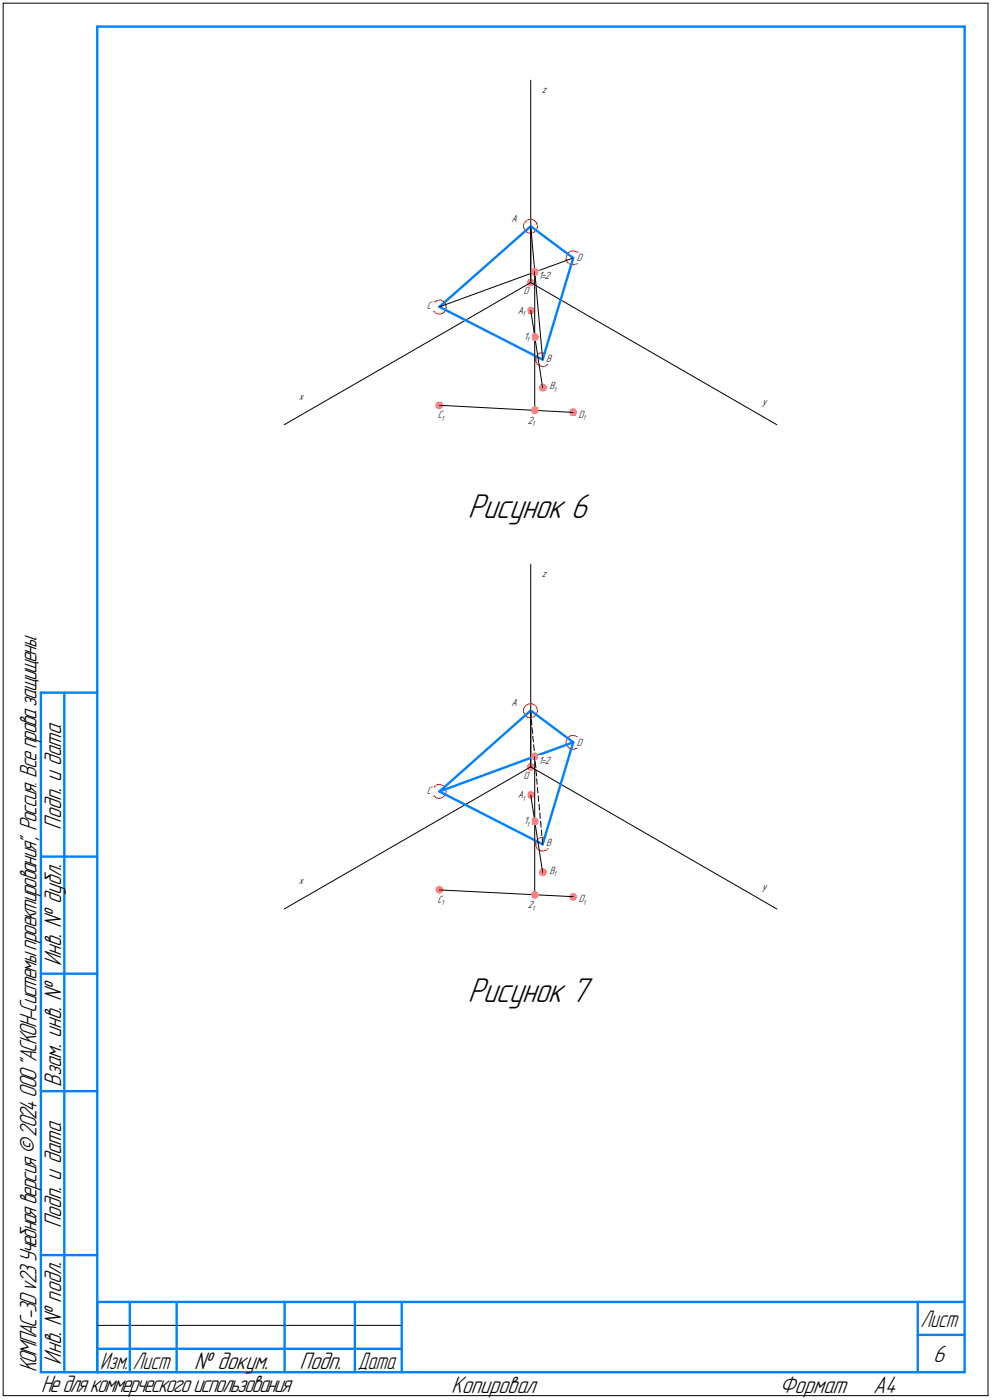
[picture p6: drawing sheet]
<svg xmlns="http://www.w3.org/2000/svg" width="212mm" height="299mm" viewBox="0 0 212 299" stroke-linecap="round" stroke-linejoin="round" font-family="sans-serif">
<g fill="none" stroke="#000" stroke-width=".21">
<path d="M.7 .7h210zM.7 .7v297zM113.2 17.1v43.2zM210.7 .7v297zM113.2 48.3v12zM113.2 48.3l2.5 28.4zM114 58v29.5zM93.7 65.4l28.6-10.4zM113.2 60.3l52.5 30.3zM113.2 66.2l2.5 16.5zM60.6 90.6l52.6-30.3zM93.7 86.4l28.6 1.6z"/>
<path d="M113.2 120.4v43.2zM113.2 151.6v12zM113.2 151.6l.1 1.2zM113.3 153.4l.2 1.2zM113.5 155.2l.1 1.3zM113.6 157.1l.2 1.1zM113.8 158.8l.2 1.3zM113.2 163.6l52.5 30.3zM113.2 169.6l2.5 16.5zM114 160.7l.1 1.2zM114 161.4v29.4zM114.1 162.5l.2 1.2z"/>
<path d="M114.3 164.3l.2 1.2zM114.5 166.1l.1 1.2zM114.6 168l.1 1.2zM114.8 169.8l.1 1.1zM115 171.5l.1 1.3zM115.1 173.4l.1 1.2zM115.3 175.2l.1 1.2zM115.5 177l.1 1.2zM115.7 178.8v1.3zM60.6 193.9l52.6-30.3zM93.7 189.8l28.6 1.5zM.7 297.7h210z"/>
<path d="M20.7 282.7h65z"/>
</g>
<g fill="none" stroke="#0080ff" stroke-width=".51">
<path d="M20.7 5.7h185zM20.7 5.7v287zM205.7 5.7v287zM113.2 48.3l9.1 6.7zM122.3 55l-6.6 21.7zM93.7 65.4l22 11.3zM93.7 65.4l19.5-17.1zM8.7 147.7v145zM8.7 147.7h12zM13.7 147.7v145zM113.2 151.6l9.1 6.7zM122.3 158.3l-6.6 21.8z"/>
<path d="M93.7 168.8l22 11.3zM93.7 168.8l19.5-17.2zM93.7 168.8l28.6-10.5zM8.7 182.7h12zM8.7 207.7h12zM8.7 232.7h12zM8.7 267.7h12zM20.7 277.7h185zM20.7 277.7v15zM27.7 277.7v15zM37.7 277.7v15zM60.7 277.7v15z"/>
<path d="M75.7 277.7v15zM85.7 277.7v15zM195.7 277.7v15zM8.7 292.7h12zM20.7 292.7h185zM20.7 287.7h7zM27.7 287.7h10zM37.7 287.7h23zM60.7 287.7h15zM75.7 287.7h10zM195.7 284.7h10z"/>
</g>
<g fill="#ff8080" stroke="#ff8080" stroke-width=".21">
<path d="M113 59.5h.4zM112.9 59.6h.6zM112.6 59.7h1.1zM112.6 59.8h1.2zM112.6 59.9h1.2zM112.5 59.9h1.4zM112.5 60h1.4zM112.4 60.1h1.6zM112.4 60.2h1.6zM112.4 60.3h1.6zM112.4 60.4h1.6zM112.4 60.5h1.5zM112.5 60.5h1.4zM112.5 60.6h1.3zM112.6 60.7h1.2zM112.6 60.8h1.1zM112.9 60.9h.6zM113 61h.4z"/>
<path d="M113 65.5h.4zM112.9 65.6h.6zM112.6 65.7h1.1zM112.6 65.8h1.2zM112.5 65.9h1.3zM112.5 66h1.4zM112.4 66h1.5zM112.4 66.1h1.6zM112.4 66.2h1.6zM112.4 66.3h1.6zM112.4 66.4h1.6zM112.5 66.5h1.4zM112.5 66.5h1.4zM112.6 66.6h1.2zM112.6 66.7h1.2zM112.6 66.8h1.1zM112.9 66.9h.6zM113 67h.4z"/>
<path d="M115.6 82h.4zM115.4 82h.8zM115.1 82.1h1.2zM115.1 82.2h1.3zM115.1 82.3h1.3zM115.1 82.4h1.4zM115.1 82.5h1.4zM115.1 82.5h1.5zM115.1 82.6h1.5zM115 82.7h1.6zM115.1 82.8h1.5zM115.1 82.9h1.5zM115.1 83h1.4zM115.1 83.1h1.4zM115.1 83.1h1.3zM115.1 83.2h1.3zM115.1 83.3h1.2zM115.5 83.4h.6z"/>
<path d="M93.5 85.8h.5zM93.1 85.9h1.1zM93.1 85.9h1.2zM93.1 86h1.2zM93 86.1h1.4zM93 86.2h1.4zM93 86.3h1.5zM93 86.4h1.5zM92.9 86.4h1.6zM93 86.5h1.5zM93 86.6h1.5zM93 86.7h1.4zM93 86.8h1.4zM93.1 86.9h1.2zM93.1 87h1.2zM93.1 87h1.1zM93.4 87.1h.7zM93.6 87.2h.3z"/>
<path d="M122.1 87.2h.3zM121.9 87.3h.7zM121.7 87.4h1.1zM121.7 87.5h1.2zM121.7 87.5h1.2zM121.6 87.6h1.3zM121.6 87.7h1.3zM121.5 87.8h1.5zM121.5 87.9h1.5zM121.4 88h1.6zM121.5 88.1h1.5zM121.5 88.1h1.5zM121.6 88.2h1.3zM121.6 88.3h1.3zM121.7 88.4h1.2zM121.7 88.5h1.2zM121.7 88.6h1.1zM122 88.6h.5z"/>
<path d="M113.8 57.3h.6zM113.5 57.4h1.1zM113.5 57.5h1.2zM113.5 57.6h1.2zM113.5 57.7h1.2zM113.4 57.7h1.4zM113.4 57.8h1.4zM113.4 57.9h1.4zM113.3 58h1.5zM113.4 58.1h1.4zM113.4 58.2h1.4zM113.4 58.3h1.4zM113.5 58.3h1.2zM113.5 58.4h1.2zM113.5 58.5h1.2zM113.5 58.6h1.1zM113.7 58.7h.8zM113.9 58.8h.4z"/>
<path d="M113.8 71.2h.6zM113.5 71.3h1.1zM113.5 71.4h1.2zM113.5 71.5h1.2zM113.5 71.5h1.2zM113.4 71.6h1.4zM113.4 71.7h1.4zM113.4 71.8h1.4zM113.3 71.9h1.5zM113.4 72h1.4zM113.4 72.1h1.4zM113.4 72.1h1.4zM113.5 72.2h1.2zM113.5 72.3h1.2zM113.5 72.4h1.2zM113.5 72.5h1.1zM113.8 72.6h.6z"/>
<path d="M113.9 86.8h.4zM113.7 86.9h.8zM113.5 87h1.1zM113.5 87h1.2zM113.5 87.1h1.2zM113.5 87.2h1.2zM113.4 87.3h1.4zM113.4 87.4h1.4zM113.4 87.5h1.4zM113.3 87.5h1.5zM113.4 87.6h1.4zM113.4 87.7h1.4zM113.4 87.8h1.3zM113.5 87.9h1.2zM113.5 88h1.2zM113.5 88.1h1.1zM113.7 88.1h.8zM113.9 88.2h.4z"/>
<path d="M112.9 162.9h.6zM112.6 163h1.1zM112.6 163.1h1.2zM112.6 163.2h1.2zM112.5 163.2h1.4zM112.5 163.3h1.4zM112.4 163.4h1.6zM112.4 163.5h1.6zM112.4 163.6h1.6zM112.4 163.7h1.6zM112.4 163.7h1.6zM112.5 163.8h1.4zM112.5 163.9h1.4zM112.6 164h1.2zM112.6 164.1h1.2zM112.6 164.2h1.1zM112.9 164.3h.6z"/>
<path d="M113 168.8h.4zM112.9 168.9h.6zM112.6 169h1.1zM112.6 169.1h1.2zM112.6 169.2h1.2zM112.5 169.2h1.4zM112.5 169.3h1.4zM112.4 169.4h1.6zM112.4 169.5h1.6zM112.4 169.6h1.6zM112.4 169.7h1.6zM112.4 169.8h1.5zM112.5 169.8h1.4zM112.5 169.9h1.3zM112.6 170h1.2zM112.6 170.1h1.1zM112.9 170.2h.6zM113 170.3h.4z"/>
<path d="M115.6 185.3h.4zM115.4 185.4h.8zM115.1 185.5h1.2zM115.1 185.6h1.3zM115.1 185.7h1.3zM115.1 185.8h1.4zM115.1 185.8h1.4zM115.1 185.9h1.5zM115.1 186h1.5zM115 186.1h1.6zM115.1 186.2h1.5zM115.1 186.3h1.4zM115.1 186.4h1.4zM115.1 186.4h1.3zM115.1 186.5h1.3zM115.1 186.6h1.2zM115.4 186.7h.8zM115.6 186.8h.4z"/>
<path d="M93.6 189.1h.3zM93.4 189.1h.7zM93.1 189.2h1.1zM93.1 189.3h1.2zM93.1 189.4h1.2zM93 189.5h1.4zM93 189.6h1.4zM93 189.7h1.5zM93 189.7h1.5zM92.9 189.8h1.6zM93 189.9h1.5zM93 190h1.4zM93 190.1h1.4zM93 190.2h1.3zM93.1 190.2h1.2zM93.1 190.3h1.1zM93.4 190.4h.7zM93.6 190.5h.3z"/>
<path d="M122.1 190.6h.3zM121.9 190.7h.7zM121.7 190.8h1.1zM121.7 190.8h1.2zM121.6 190.9h1.3zM121.6 191h1.3zM121.5 191.1h1.4zM121.5 191.2h1.5zM121.4 191.3h1.6zM121.5 191.3h1.5zM121.5 191.4h1.5zM121.6 191.5h1.3zM121.6 191.6h1.3zM121.7 191.7h1.2zM121.7 191.8h1.2zM121.7 191.9h1.1zM121.9 191.9h.7zM122.1 192h.3z"/>
<path d="M113.9 160.6h.4zM113.7 160.7h.8zM113.5 160.8h1.1zM113.5 160.9h1.2zM113.5 161h1.2zM113.5 161h1.2zM113.4 161.1h1.4zM113.4 161.2h1.4zM113.4 161.3h1.4zM113.3 161.4h1.5zM113.4 161.5h1.4zM113.4 161.5h1.4zM113.4 161.6h1.3zM113.5 161.7h1.2zM113.5 161.8h1.2zM113.5 161.9h1.1zM113.7 162h.8zM113.9 162.1h.4z"/>
<path d="M113.9 174.5h.4zM113.7 174.6h.8zM113.5 174.7h1.1zM113.5 174.8h1.2zM113.5 174.8h1.2zM113.5 174.9h1.2zM113.4 175h1.4zM113.4 175.1h1.4zM113.4 175.2h1.4zM113.3 175.3h1.5zM113.4 175.3h1.4zM113.4 175.4h1.4zM113.4 175.5h1.3zM113.5 175.6h1.2zM113.5 175.7h1.2zM113.5 175.8h1.1zM113.7 175.9h.8zM113.9 175.9h.4z"/>
<path d="M113.9 190.2h.4zM113.7 190.2h.8zM113.5 190.3h1.1zM113.5 190.4h1.2zM113.5 190.5h1.2zM113.4 190.6h1.3zM113.4 190.7h1.4zM113.4 190.8h1.4zM113.3 190.8h1.5zM113.4 190.9h1.4zM113.4 191h1.4zM113.4 191.1h1.4zM113.5 191.2h1.2zM113.5 191.3h1.2zM113.5 191.3h1.2zM113.5 191.4h1.1zM113.7 191.5h.8zM113.9 191.6h.4z"/>
</g>
<g fill="none" stroke="#f00" stroke-width=".21">
<path d="M111.7 47.8v.7zM111.7 48.5l.3 .7zM112 49.2l.5 .4zM112.1 47.2l.6-.4zM112.1 47.2l-.4 .6zM112.5 49.6l.7 .2zM112.7 46.8l.7-.1zM113.2 49.8l.7-.3zM113.4 46.7l.6 .4zM113.9 49.5l.5-.5zM114 47.1l.5 .5zM114.5 47.6l.1 .7z"/>
<path d="M114.6 48.4l-.2 .6zM114.6 48.3v.1zM120.7 55.3l.4 .7zM120.8 54.6l-.1 .7zM121.1 56l.5 .4zM121.2 53.9l.6-.3zM121.2 53.9l-.4 .7zM121.6 56.4l.7 .1zM121.8 53.6l.6-.1zM122.3 56.5l.7-.2zM122.4 53.5l.7 .3zM123 56.3l.5-.5z"/>
<path d="M123.1 53.8l.5 .5zM123.6 54.3l.1 .7zM123.7 55.1l-.2 .7zM123.7 55.1h.1M92.2 65.8l.3 .6zM92.3 65l-.1 .8zM92.5 66.4l.5 .5zM92.6 64.4l.6-.3zM92.6 64.4l-.3 .6zM93 66.9l.8 .1zM93.2 64.1l.7-.1zM93.8 67l.7-.2z"/>
<path d="M93.9 64l.7 .3zM94.5 66.8l.5-.5zM94.6 64.3l.4 .5zM95 64.8l.2 .6zM95.2 65.6l-.2 .7zM95.2 65.4v.2zM114.3 76.3v.7zM114.3 77l.3 .6zM114.6 77.6l.5 .5zM114.6 75.7l.6-.4zM114.6 75.7l-.3 .6zM115.1 78.1l.7 .1z"/>
<path d="M115.2 75.3h.8zM115.8 78.2l.7-.2zM116 75.3l.6 .2zM116.5 78l.5-.4zM116.6 75.5l.5 .5zM117.1 76l.2 .7zM117.3 76.9l-.3 .7zM117.3 76.7v.2zM111.7 151.1v.8zM111.7 151.9l.3 .6zM112 152.5l.5 .5zM112.1 150.5l.6-.3z"/>
<path d="M112.1 150.5l-.4 .6zM112.5 153l.7 .1zM112.7 150.2l.7-.1zM113.2 153.1l.7-.2zM113.4 150.1l.6 .3zM113.9 152.9l.5-.5zM114 150.4l.5 .5zM114.5 150.9l.1 .7zM114.6 151.7l-.2 .7zM114.6 151.6v.1zM120.7 158.6l.4 .7zM120.8 157.9l-.1 .7z"/>
<path d="M121.1 159.3l.5 .4zM121.2 157.3l.6-.4zM121.2 157.3l-.4 .6zM121.6 159.7l.7 .2zM121.8 156.9h.6zM122.3 159.9l.7-.3zM122.4 156.9l.7 .2zM123 159.6l.5-.4zM123.1 157.1l.5 .5zM123.6 157.6l.2 .7zM123.7 158.5l-.2 .7zM123.8 158.3l-.1 .2z"/>
<path d="M92.2 169.1l.3 .7zM92.3 168.4l-.1 .7zM92.5 169.8l.5 .4zM92.6 167.8l.6-.4zM92.6 167.8l-.3 .6zM93 170.2l.7 .1zM93.2 167.4l.7-.1zM93.7 170.3l.7-.2zM93.9 167.3l.7 .3zM94.4 170.1l.5-.5zM94.6 167.6l.4 .5zM95 168.1l.2 .7z"/>
<path d="M95.2 169l-.3 .6zM95.2 168.8v.2zM114.3 179.7v.6zM114.6 179.1l.6-.5zM114.6 179.1l-.3 .6zM115.2 178.6h.8zM116 178.6l.6 .2zM116.6 178.8l.5 .6zM117.1 179.4l.2 .7zM114.3 180.3l.3 .7zM114.6 181l.5 .4zM115.1 181.4l.7 .1z"/>
<path d="M115.8 181.5l.7-.1zM116.5 181.4l.5-.6zM117.3 180.2l-.3 .6zM117.3 180.2h.1"/>
</g>
<g fill="#fff" stroke="#fff" stroke-width=".21">
<path d="M63.8 83.6h1.3zM63.8 83.7h1.3zM63.8 83.7h1.3zM63.8 83.8h1.3zM63.8 83.9h1.3zM63.8 84h1.3zM63.8 84.1h1.3zM63.8 84.2h1.3zM63.8 84.2h1.3zM63.8 84.3h1.3zM63.8 84.4h1.3zM63.8 84.5h1.3zM63.8 84.6h1.3zM63.8 84.7h1.3zM63.8 84.8h1.3zM63.8 84.8h1.3zM63.8 84.9h1.3zM63.8 85h1.3zM63.8 85.1h1.3zM63.8 85.2h1.3zM63.8 85.3h1.3zM63.8 85.3h1.3zM63.8 85.4h1.3zM63.8 85.5h1.3zM63.8 85.6h1.3z"/>
<path d="M115.6 18h1.3zM115.6 18.1h1.3zM115.6 18.2h1.3zM115.6 18.3h1.3zM115.6 18.4h1.3zM115.6 18.5h1.3zM115.6 18.5h1.3zM115.6 18.6h1.3zM115.6 18.7h1.3zM115.6 18.8h1.3zM115.6 18.9h1.3zM115.6 19h1.3zM115.6 19h1.3zM115.6 19.1h1.3zM115.6 19.2h1.3zM115.6 19.3h1.3zM115.6 19.4h1.3zM115.6 19.5h1.3zM115.6 19.6h1.3zM115.6 19.6h1.3zM115.6 19.7h1.3zM115.6 19.8h1.3zM115.6 19.9h1.3zM115.6 20h1.3zM115.6 20.1h1.3zM115.6 20.2h1.3z"/>
<path d="M162.6 84.8h1.7zM162.6 84.8h1.7zM162.6 84.9h1.7zM162.6 85h1.7zM162.6 85.1h1.7zM162.6 85.2h1.7zM162.6 85.3h1.7zM162.6 85.3h1.7zM162.6 85.4h1.7zM162.6 85.5h1.7zM162.6 85.6h1.7zM162.6 85.7h1.7zM162.6 85.8h1.7zM162.6 85.9h1.7zM162.6 85.9h1.7zM162.6 86h1.7zM162.6 86.1h1.7zM162.6 86.2h1.7zM162.6 86.3h1.7zM162.6 86.4h1.7zM162.6 86.4h1.7zM162.6 86.5h1.7zM162.6 86.6h1.7zM162.6 86.7h1.7zM162.6 86.8h1.7zM162.6 86.9h1.7z"/>
<path d="M110.4 65.2h2zM110.4 65.3h2zM110.4 65.4h2zM110.4 65.4h2zM110.4 65.5h2zM110.4 65.6h2zM110.4 65.7h2zM110.4 65.8h2zM110.4 65.9h2zM110.4 66h2zM110.4 66h2zM110.4 66.1h2zM110.4 66.2h2zM110.4 66.3h2zM110.4 66.4h2zM110.4 66.5h2zM110.4 66.5h2zM110.4 66.6h2zM110.4 66.7h2zM110.4 66.8h2zM110.4 66.9h2zM110.4 67h2zM110.4 67.1h2zM110.4 67.1h2zM110.4 67.2h2zM110.4 67.3h2zM110.4 67.4h2zM110.4 67.5h2zM110.4 67.6h2zM110.4 67.6h2z"/>
<path d="M109.1 45.6h2.1zM109.1 45.7h2.1zM109.1 45.8h2.1zM109.1 45.9h2.1zM109.1 46h2.1zM109.1 46.1h2.1zM109.1 46.1h2.1zM109.1 46.2h2.1zM109.1 46.3h2.1zM109.1 46.4h2.1zM109.1 46.5h2.1zM109.1 46.6h2.1zM109.1 46.7h2.1zM109.1 46.7h2.1zM109.1 46.8h2.1zM109.1 46.9h2.1zM109.1 47h2.1zM109.1 47.1h2.1zM109.1 47.2h2.1zM109.1 47.2h2.1zM109.1 47.3h2.1zM109.1 47.4h2.1zM109.1 47.5h2.1zM109.1 47.6h2.1zM109.1 47.7h2.1z"/>
<path d="M117.2 81.4h1.9zM117.2 81.4h1.9zM117.2 81.5h1.9zM117.2 81.6h1.9zM117.2 81.7h1.9zM117.2 81.8h1.9zM117.2 81.9h1.9zM117.2 82h1.9zM117.2 82h1.9zM117.2 82.1h1.9zM117.2 82.2h1.9zM117.2 82.3h1.9zM117.2 82.4h1.9zM117.2 82.5h1.9zM117.2 82.5h1.9zM117.2 82.6h1.9zM117.2 82.7h1.9zM117.2 82.8h1.9zM117.2 82.9h1.9zM117.2 83h1.9zM117.2 83.1h1.9zM117.2 83.1h1.9zM117.2 83.2h1.9zM117.2 83.3h1.9zM117.2 83.4h1.9zM117.2 83.5h1.9zM117.2 83.6h1.9zM117.2 83.7h1.9zM117.2 83.7h1.9zM117.2 83.8h1.9z"/>
<path d="M116.5 75.4h1.5zM116.5 75.5h1.5zM116.5 75.6h1.5zM116.5 75.7h1.5zM116.5 75.8h1.5zM116.5 75.9h1.5zM116.5 75.9h1.5zM116.5 76h1.5zM116.5 76.1h1.5zM116.5 76.2h1.5zM116.5 76.3h1.5zM116.5 76.4h1.5zM116.5 76.5h1.5zM116.5 76.5h1.5zM116.5 76.6h1.5zM116.5 76.7h1.5zM116.5 76.8h1.5zM116.5 76.9h1.5zM116.5 77h1.5zM116.5 77h1.5zM116.5 77.1h1.5zM116.5 77.2h1.5zM116.5 77.3h1.5zM116.5 77.4h1.5zM116.5 77.5h1.5zM116.5 77.6h1.5z"/>
<path d="M93.4 87.5h1.8zM93.4 87.6h1.8zM93.4 87.7h1.8zM93.4 87.8h1.8zM93.4 87.9h1.8zM93.4 88h1.8zM93.4 88.1h1.8zM93.4 88.1h1.8zM93.4 88.2h1.8zM93.4 88.3h1.8zM93.4 88.4h1.8zM93.4 88.5h1.8zM93.4 88.6h1.8zM93.4 88.6h1.8zM93.4 88.7h1.8zM93.4 88.8h1.8zM93.4 88.9h1.8zM93.4 89h1.8zM93.4 89.1h1.8zM93.4 89.2h1.8zM93.4 89.2h1.8zM93.4 89.3h1.8zM93.4 89.4h1.8zM93.4 89.5h1.8zM93.4 89.6h1.8zM93.4 89.7h1.8zM93.4 89.7h1.8zM93.4 89.8h1.8zM93.4 89.9h1.8z"/>
<path d="M91 64.3h1.5zM91 64.4h1.5zM91 64.5h1.5zM91 64.6h1.5zM91 64.7h1.5zM91 64.8h1.5zM91 64.9h1.5zM91 64.9h1.5zM91 65h1.5zM91 65.1h1.5zM91 65.2h1.5zM91 65.3h1.5zM91 65.4h1.5zM91 65.4h1.5zM91 65.5h1.5zM91 65.6h1.5zM91 65.7h1.5zM91 65.8h1.5zM91 65.9h1.5zM91 66h1.5zM91 66h1.5zM91 66.1h1.5zM91 66.2h1.5zM91 66.3h1.5zM91 66.4h1.5z"/>
<path d="M123.4 87.4h2zM123.4 87.5h2zM123.4 87.5h2zM123.4 87.6h2zM123.4 87.7h2zM123.4 87.8h2zM123.4 87.9h2zM123.4 88h2zM123.4 88.1h2zM123.4 88.1h2zM123.4 88.2h2zM123.4 88.3h2zM123.4 88.4h2zM123.4 88.5h2zM123.4 88.6h2zM123.4 88.6h2zM123.4 88.7h2zM123.4 88.8h2zM123.4 88.9h2zM123.4 89h2zM123.4 89.1h2zM123.4 89.2h2zM123.4 89.2h2zM123.4 89.3h2zM123.4 89.4h2zM123.4 89.5h2zM123.4 89.6h2zM123.4 89.7h2zM123.4 89.7h2zM123.4 89.8h2z"/>
<path d="M123 54h1.5zM123 54.1h1.5zM123 54.2h1.5zM123 54.3h1.5zM123 54.4h1.5zM123 54.4h1.5zM123 54.5h1.5zM123 54.6h1.5zM123 54.7h1.5zM123 54.8h1.5zM123 54.9h1.5zM123 54.9h1.5zM123 55h1.5zM123 55.1h1.5zM123 55.2h1.5zM123 55.3h1.5zM123 55.4h1.5zM123 55.5h1.5zM123 55.5h1.5zM123 55.6h1.5zM123 55.7h1.5zM123 55.8h1.5zM123 55.9h1.5zM123 56h1.5zM123 56h1.5z"/>
<path d="M114.9 57.8h2.9zM114.9 57.9h2.9zM114.9 58h2.9zM114.9 58.1h2.9zM114.9 58.2h2.9zM114.9 58.3h2.9zM114.9 58.3h2.9zM114.9 58.4h2.9zM114.9 58.5h2.9zM114.9 58.6h2.9zM114.9 58.7h2.9zM114.9 58.8h2.9zM114.9 58.8h2.9zM114.9 58.9h2.9zM114.9 59h2.9zM114.9 59.1h2.9zM114.9 59.2h2.9zM114.9 59.3h2.9zM114.9 59.4h2.9zM114.9 59.4h2.9zM114.9 59.5h2.9zM114.9 59.6h2.9zM114.9 59.7h2.9zM114.9 59.8h2.9zM114.9 59.9h2.9zM114.9 59.9h2.9z"/>
<path d="M111.8 70.8h1.6zM111.8 70.9h1.6zM111.8 71h1.6zM111.8 71h1.6zM111.8 71.1h1.6zM111.8 71.2h1.6zM111.8 71.3h1.6zM111.8 71.4h1.6zM111.8 71.5h1.6zM111.8 71.5h1.6zM111.8 71.6h1.6zM111.8 71.7h1.6zM111.8 71.8h1.6zM111.8 71.9h1.6zM111.8 72h1.6zM111.8 72.1h1.6zM111.8 72.1h1.6zM111.8 72.2h1.6zM111.8 72.3h1.6zM111.8 72.4h1.6zM111.8 72.5h1.6zM111.8 72.6h1.6zM111.8 72.6h1.6zM111.8 72.7h1.6zM111.8 72.8h1.6zM111.8 72.9h1.6zM111.8 73h1.6zM111.8 73.1h1.6zM111.8 73.2h1.6zM111.8 73.2h1.6z"/>
<path d="M112.5 88.7h2zM112.5 88.8h2zM112.5 88.9h2zM112.5 89h2zM112.5 89.1h2zM112.5 89.2h2zM112.5 89.2h2zM112.5 89.3h2zM112.5 89.4h2zM112.5 89.5h2zM112.5 89.6h2zM112.5 89.7h2zM112.5 89.7h2zM112.5 89.8h2zM112.5 89.9h2zM112.5 90h2zM112.5 90.1h2zM112.5 90.2h2zM112.5 90.3h2zM112.5 90.3h2zM112.5 90.4h2zM112.5 90.5h2zM112.5 90.6h2zM112.5 90.7h2zM112.5 90.8h2zM112.5 90.8h2zM112.5 90.9h2zM112.5 91h2zM112.5 91.1h2zM112.5 91.2h2z"/>
<path d="M63.7 186.9h1.4zM63.7 186.9h1.4zM63.7 187h1.4zM63.7 187.1h1.4zM63.7 187.2h1.4zM63.7 187.3h1.4zM63.7 187.4h1.4zM63.7 187.5h1.4zM63.7 187.5h1.4zM63.7 187.6h1.4zM63.7 187.7h1.4zM63.7 187.8h1.4zM63.7 187.9h1.4zM63.7 188h1.4zM63.7 188h1.4zM63.7 188.1h1.4zM63.7 188.2h1.4zM63.7 188.3h1.4zM63.7 188.4h1.4zM63.7 188.5h1.4zM63.7 188.6h1.4zM63.7 188.6h1.4zM63.7 188.7h1.4zM63.7 188.8h1.4zM63.7 188.9h1.4zM63.7 189h1.4z"/>
<path d="M115.6 121.4h1.3zM115.6 121.5h1.3zM115.6 121.6h1.3zM115.6 121.7h1.3zM115.6 121.8h1.3zM115.6 121.8h1.3zM115.6 121.9h1.3zM115.6 122h1.3zM115.6 122.1h1.3zM115.6 122.2h1.3zM115.6 122.3h1.3zM115.6 122.3h1.3zM115.6 122.4h1.3zM115.6 122.5h1.3zM115.6 122.6h1.3zM115.6 122.7h1.3zM115.6 122.8h1.3zM115.6 122.9h1.3zM115.6 122.9h1.3zM115.6 123h1.3zM115.6 123.1h1.3zM115.6 123.2h1.3zM115.6 123.3h1.3zM115.6 123.4h1.3zM115.6 123.4h1.3z"/>
<path d="M162.6 188.1h1.8zM162.6 188.2h1.8zM162.6 188.3h1.8zM162.6 188.4h1.8zM162.6 188.5h1.8zM162.6 188.6h1.8zM162.6 188.6h1.8zM162.6 188.7h1.8zM162.6 188.8h1.8zM162.6 188.9h1.8zM162.6 189h1.8zM162.6 189.1h1.8zM162.6 189.1h1.8zM162.6 189.2h1.8zM162.6 189.3h1.8zM162.6 189.4h1.8zM162.6 189.5h1.8zM162.6 189.6h1.8zM162.6 189.7h1.8zM162.6 189.7h1.8zM162.6 189.8h1.8zM162.6 189.9h1.8zM162.6 190h1.8zM162.6 190.1h1.8zM162.6 190.2h1.8z"/>
<path d="M110.4 168.6h2zM110.4 168.7h2zM110.4 168.7h2zM110.4 168.8h2zM110.4 168.9h2zM110.4 169h2zM110.4 169.1h2zM110.4 169.2h2zM110.4 169.2h2zM110.4 169.3h2zM110.4 169.4h2zM110.4 169.5h2zM110.4 169.6h2zM110.4 169.7h2zM110.4 169.8h2zM110.4 169.8h2zM110.4 169.9h2zM110.4 170h2zM110.4 170.1h2zM110.4 170.2h2zM110.4 170.3h2zM110.4 170.3h2zM110.4 170.4h2zM110.4 170.5h2zM110.4 170.6h2zM110.4 170.7h2zM110.4 170.8h2zM110.4 170.9h2zM110.4 170.9h2z"/>
<path d="M109.1 148.9h2.1zM109.1 149h2.1zM109.1 149.1h2.1zM109.1 149.2h2.1zM109.1 149.3h2.1zM109.1 149.4h2.1zM109.1 149.4h2.1zM109.1 149.5h2.1zM109.1 149.6h2.1zM109.1 149.7h2.1zM109.1 149.8h2.1zM109.1 149.9h2.1zM109.1 149.9h2.1zM109.1 150h2.1zM109.1 150.1h2.1zM109.1 150.2h2.1zM109.1 150.3h2.1zM109.1 150.4h2.1zM109.1 150.5h2.1zM109.1 150.5h2.1zM109.1 150.6h2.1zM109.1 150.7h2.1zM109.1 150.8h2.1zM109.1 150.9h2.1zM109.1 151h2.1zM109.1 151h2.1z"/>
<path d="M117.2 184.7h1.9zM117.2 184.8h1.9zM117.2 184.9h1.9zM117.2 185h1.9zM117.2 185.1h1.9zM117.2 185.2h1.9zM117.2 185.3h1.9zM117.2 185.3h1.9zM117.2 185.4h1.9zM117.2 185.5h1.9zM117.2 185.6h1.9zM117.2 185.7h1.9zM117.2 185.8h1.9zM117.2 185.8h1.9zM117.2 185.9h1.9zM117.2 186h1.9zM117.2 186.1h1.9zM117.2 186.2h1.9zM117.2 186.3h1.9zM117.2 186.4h1.9zM117.2 186.4h1.9zM117.2 186.5h1.9zM117.2 186.6h1.9zM117.2 186.7h1.9zM117.2 186.8h1.9zM117.2 186.9h1.9zM117.2 186.9h1.9zM117.2 187h1.9zM117.2 187.1h1.9zM117.2 187.2h1.9z"/>
<path d="M116.5 178.8h1.5zM116.5 178.9h1.5zM116.5 179h1.5zM116.5 179.1h1.5zM116.5 179.2h1.5zM116.5 179.2h1.5zM116.5 179.3h1.5zM116.5 179.4h1.5zM116.5 179.5h1.5zM116.5 179.6h1.5zM116.5 179.7h1.5zM116.5 179.7h1.5zM116.5 179.8h1.5zM116.5 179.9h1.5zM116.5 180h1.5zM116.5 180.1h1.5zM116.5 180.2h1.5zM116.5 180.3h1.5zM116.5 180.3h1.5zM116.5 180.4h1.5zM116.5 180.5h1.5zM116.5 180.6h1.5zM116.5 180.7h1.5zM116.5 180.8h1.5zM116.5 180.8h1.5z"/>
<path d="M93.3 190.9h1.9zM93.3 191h1.9zM93.3 191.1h1.9zM93.3 191.2h1.9zM93.3 191.3h1.9zM93.3 191.3h1.9zM93.3 191.4h1.9zM93.3 191.5h1.9zM93.3 191.6h1.9zM93.3 191.7h1.9zM93.3 191.8h1.9zM93.3 191.9h1.9zM93.3 191.9h1.9zM93.3 192h1.9zM93.3 192.1h1.9zM93.3 192.2h1.9zM93.3 192.3h1.9zM93.3 192.4h1.9zM93.3 192.4h1.9zM93.3 192.5h1.9zM93.3 192.6h1.9zM93.3 192.7h1.9zM93.3 192.8h1.9zM93.3 192.9h1.9zM93.3 193h1.9zM93.3 193h1.9zM93.3 193.1h1.9zM93.3 193.2h1.9zM93.3 193.3h1.9z"/>
<path d="M91 167.6h1.5zM91 167.7h1.5zM91 167.8h1.5zM91 167.9h1.5zM91 168h1.5zM91 168.1h1.5zM91 168.1h1.5zM91 168.2h1.5zM91 168.3h1.5zM91 168.4h1.5zM91 168.5h1.5zM91 168.6h1.5zM91 168.7h1.5zM91 168.7h1.5zM91 168.8h1.5zM91 168.9h1.5zM91 169h1.5zM91 169.1h1.5zM91 169.2h1.5zM91 169.2h1.5zM91 169.3h1.5zM91 169.4h1.5zM91 169.5h1.5zM91 169.6h1.5zM91 169.7h1.5z"/>
<path d="M123.4 190.8h2zM123.4 190.8h2zM123.4 190.9h2zM123.4 191h2zM123.4 191.1h2zM123.4 191.2h2zM123.4 191.3h2zM123.4 191.3h2zM123.4 191.4h2zM123.4 191.5h2zM123.4 191.6h2zM123.4 191.7h2zM123.4 191.8h2zM123.4 191.9h2zM123.4 191.9h2zM123.4 192h2zM123.4 192.1h2zM123.4 192.2h2zM123.4 192.3h2zM123.4 192.4h2zM123.4 192.4h2zM123.4 192.5h2zM123.4 192.6h2zM123.4 192.7h2zM123.4 192.8h2zM123.4 192.9h2zM123.4 193h2zM123.4 193h2zM123.4 193.1h2zM123.4 193.2h2z"/>
<path d="M123 157.4h1.5zM123 157.5h1.5zM123 157.6h1.5zM123 157.6h1.5zM123 157.7h1.5zM123 157.8h1.5zM123 157.9h1.5zM123 158h1.5zM123 158.1h1.5zM123 158.2h1.5zM123 158.2h1.5zM123 158.3h1.5zM123 158.4h1.5zM123 158.5h1.5zM123 158.6h1.5zM123 158.7h1.5zM123 158.7h1.5zM123 158.8h1.5zM123 158.9h1.5zM123 159h1.5zM123 159.1h1.5zM123 159.2h1.5zM123 159.3h1.5zM123 159.3h1.5zM123 159.4h1.5z"/>
<path d="M114.9 161.2h2.9zM114.9 161.3h2.9zM114.9 161.4h2.9zM114.9 161.5h2.9zM114.9 161.5h2.9zM114.9 161.6h2.9zM114.9 161.7h2.9zM114.9 161.8h2.9zM114.9 161.9h2.9zM114.9 162h2.9zM114.9 162.1h2.9zM114.9 162.1h2.9zM114.9 162.2h2.9zM114.9 162.3h2.9zM114.9 162.4h2.9zM114.9 162.5h2.9zM114.9 162.6h2.9zM114.9 162.6h2.9zM114.9 162.7h2.9zM114.9 162.8h2.9zM114.9 162.9h2.9zM114.9 163h2.9zM114.9 163.1h2.9zM114.9 163.2h2.9zM114.9 163.2h2.9z"/>
<path d="M111.8 174.2h1.6zM111.8 174.2h1.6zM111.8 174.3h1.6zM111.8 174.4h1.6zM111.8 174.5h1.6zM111.8 174.6h1.6zM111.8 174.7h1.6zM111.8 174.8h1.6zM111.8 174.8h1.6zM111.8 174.9h1.6zM111.8 175h1.6zM111.8 175.1h1.6zM111.8 175.2h1.6zM111.8 175.3h1.6zM111.8 175.3h1.6zM111.8 175.4h1.6zM111.8 175.5h1.6zM111.8 175.6h1.6zM111.8 175.7h1.6zM111.8 175.8h1.6zM111.8 175.9h1.6zM111.8 175.9h1.6zM111.8 176h1.6zM111.8 176.1h1.6zM111.8 176.2h1.6zM111.8 176.3h1.6zM111.8 176.4h1.6zM111.8 176.4h1.6zM111.8 176.5h1.6z"/>
<path d="M112.5 192.1h2zM112.5 192.2h2zM112.5 192.3h2zM112.5 192.4h2zM112.5 192.4h2zM112.5 192.5h2zM112.5 192.6h2zM112.5 192.7h2zM112.5 192.8h2zM112.5 192.9h2zM112.5 193h2zM112.5 193h2zM112.5 193.1h2zM112.5 193.2h2zM112.5 193.3h2zM112.5 193.4h2zM112.5 193.5h2zM112.5 193.5h2zM112.5 193.6h2zM112.5 193.7h2zM112.5 193.8h2zM112.5 193.9h2zM112.5 194h2zM112.5 194.1h2zM112.5 194.1h2zM112.5 194.2h2zM112.5 194.3h2zM112.5 194.4h2zM112.5 194.5h2z"/>
</g>
<g font-size="7.8">
<text x="99.8" y="110.5">Рисунок 6</text>
<text x="99.8" y="213.8">Рисунок 7</text>
</g>
<g font-size="5.4">
<text x="13" y="177" transform="rotate(-90 13 177)">Подп. и дата</text>
<text x="13" y="206.1" transform="rotate(-90 13 206.1)">Инв. № дубл.</text>
<text x="13" y="231.8" transform="rotate(-90 13 231.8)">Взам. инв. №</text>
<text x="13" y="262" transform="rotate(-90 13 262)">Подп. и дата</text>
<text x="7.7" y="292.8" transform="rotate(-90 7.7 292.8)">КОМПАС-3Dv23Учебнаяверсия©2024ООО&quot;АСКОН-Системыпроектирования&quot;, Россия. Всеправазащищены.</text>
<text x="13" y="291.1" transform="rotate(-90 13 291.1)">Инв. № подл.</text>
<text x="41.4" y="292">№ докум.</text>
<text x="63.9" y="292">Подп.</text>
<text x="199" y="290.5">6</text>
<text x="8.8" y="297">Недлякоммерческогоиспользования</text>
<text x="96.3" y="297">Копировал</text>
<text x="166.2" y="297">Формат</text>
<text x="186.3" y="297">A4</text>
</g>
<g font-size="5.3">
<text x="196.4" y="283">Лист</text>
<text x="21.4" y="292">Изм.</text>
<text x="28.4" y="292">Лист</text>
<text x="76.4" y="292">Дата</text>
</g>
<g font-size="2.4">
<text x="115.6" y="19.8">z</text>
<text x="109.1" y="47.3">A</text>
<text x="114.9" y="59.5">1=2</text>
<text x="123" y="55.7">D</text>
<text x="91.1" y="66">C</text>
<text x="111.7" y="62.7">О</text>
<text x="110.4" y="66.9">A</text>
<text x="111.7" y="72.5">1</text>
<text x="116.5" y="77.2">B</text>
<text x="117.2" y="83.1">B</text>
<text x="63.7" y="85.2">x</text>
<text x="93.4" y="89.2">C</text>
<text x="123.4" y="89.1">D</text>
<text x="162.6" y="86.4">y</text>
<text x="112.5" y="90.4">2</text>
<text x="115.6" y="123.1">z</text>
<text x="109.1" y="150.6">A</text>
<text x="123" y="159">D</text>
<text x="111.7" y="166.1">О</text>
<text x="114.9" y="162.9">1=2</text>
<text x="91" y="169.3">C</text>
<text x="110.4" y="170.2">A</text>
<text x="111.7" y="175.8">1</text>
<text x="116.5" y="180.5">B</text>
<text x="63.7" y="188.6">x</text>
<text x="117.2" y="186.4">B</text>
<text x="162.6" y="189.8">y</text>
<text x="93.3" y="192.6">C</text>
<text x="112.5" y="193.8">2</text>
<text x="123.4" y="192.4">D</text>
</g>
<g font-size="1.6">
<text x="111.4" y="67.4">1</text>
<text x="112.3" y="73">1</text>
<text x="118.1" y="83.6">1</text>
<text x="94.1" y="89.7">1</text>
<text x="124.3" y="89.6">1</text>
<text x="113.4" y="90.9">1</text>
<text x="111.4" y="170.8">1</text>
<text x="112.3" y="176.3">1</text>
<text x="118.1" y="186.9">1</text>
<text x="94.1" y="193.1">1</text>
<text x="113.4" y="194.3">1</text>
<text x="124.3" y="192.9">1</text>
</g>
</svg>
